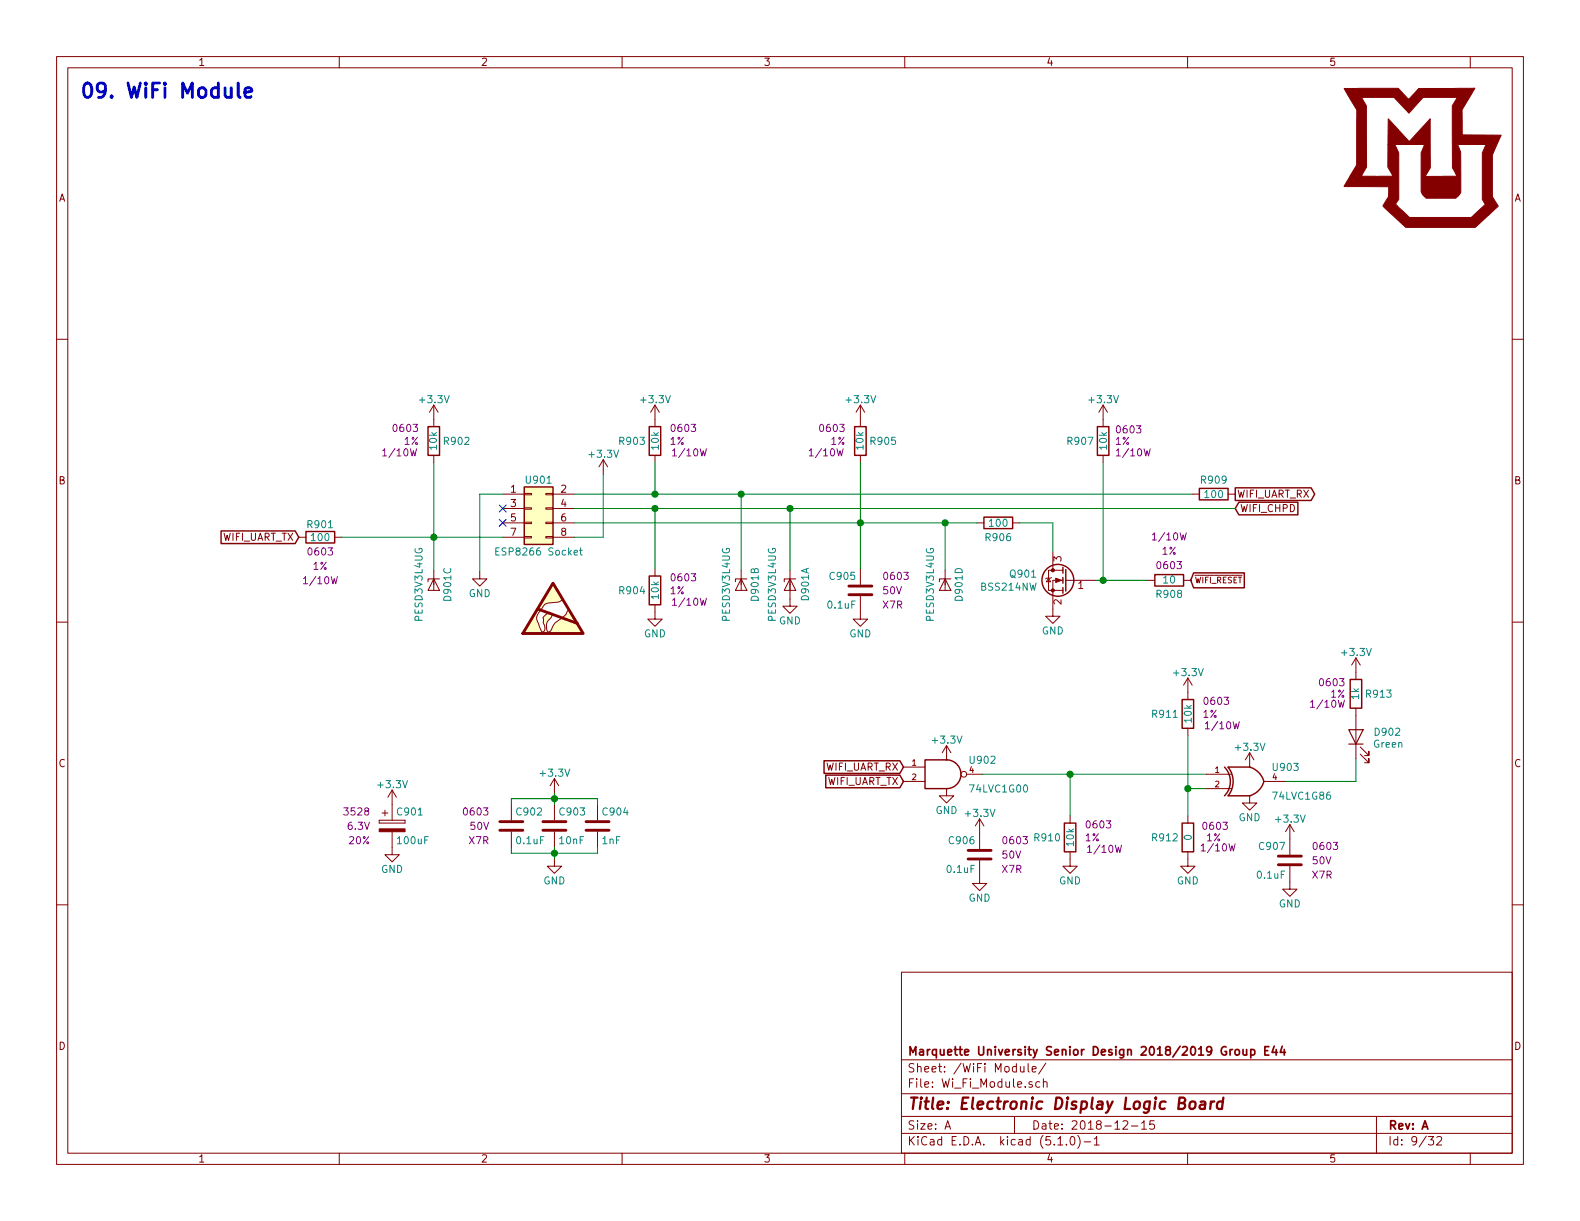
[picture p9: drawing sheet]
<svg xmlns="http://www.w3.org/2000/svg" width="279mm" height="216mm" viewBox="0 0 279 216" stroke-linecap="round" stroke-linejoin="round" font-family="sans-serif">
<g fill="none" stroke="#840000" stroke-width=".18">
<path d="M10 10h259.4v195.9h-259.4zM12 12h255.4v191.9h-255.4zM60 10v2M110 10v2M160 10v2M210 10v2M260 10v2M10 60h2M267.4 60h2M76.7 71.6v3.8M76.7 71.6l-.8 1.3M76.7 71.6l.8 1.3"/>
<path d="M115.8 71.6v3.8M115.8 71.6l-.7 1.3M115.8 71.6l.8 1.3M152.1 71.6v3.8M152.1 71.6l-.7 1.3M152.1 71.6l.8 1.3M195.1 71.6v3.8M195.1 71.6l-.8 1.3M195.1 71.6l.7 1.3M52.8 95h1.3M59.2 95h1.3M76.7 80.5v1.3"/>
<path d="M88.9 87.4h3.8M88.9 89.9h3.8M88.9 92.5h3.8M88.9 95h3.8M92.7 94.9h1.3v.2h-1.3zM92.7 92.3h1.3v.3h-1.3zM92.7 89.8h1.3v.2h-1.3zM92.7 87.2h1.3v.3h-1.3zM96.5 94.9h1.3v.2h-1.3zM96.5 92.3h1.3v.3h-1.3zM96.5 89.8h1.3v.2h-1.3zM96.5 87.2h1.3v.3h-1.3z"/>
<path d="M97.8 87.4h3.8M97.8 89.9h3.8M97.8 92.5h3.8M97.8 95h3.8M106.7 81.3l-.8 1.3M106.7 81.3v2.5M106.7 81.3l.7 1.3M115.8 80.5v1.3M152.1 80.5v1.3M172.7 92.5h1.3M179.1 92.5h1.2M186.2 97.5v3.3"/>
<path d="M195.1 80.5v1.3M210.8 87.4h1.3M217.2 87.4h1.2M10 110h2M76.7 102.4l1 2h-2zM76.7 100.8v3.6M77.7 102.4h-2v.5M84.8 101.1v1.3h1.3l-1.3 1.2-1.2-1.2h1.2M97.7 103l1.8 2.9-.6 .5-1.4 .2a1.5 1.5 0 0 0-1.7 1l-.1 .2a1.84 1.84 0 0 0-.4 2.7l.1 .3a1.05 1.05 0 0 0 .6 .9 .98 .98 0 0 0 .1-1.5v-.4a.98 .98 0 0 1 .6-1.3 .48 .48 0 0 1 .6-.1 .48 .48 0 0 1 .3 .5l-.1 .3a1.94 1.94 0 0 0-.7 2.4l.2 .1h.3a5.8 5.8 0 0 1 2.5-2.8l.4-.4a.75 .75 0 0 1 .5-.7l2.5 4.3h-10.8zM115.8 106.9v2.6h1.3l-1.3 1.2-1.2-1.2h1.2M115.8 100.6v1.3M131.1 102.4l1 2h-2.1z"/>
<path d="M131.1 100.8v3.6M132.1 102.4h-2.1v.5M139.7 102.4l1 2h-2zM139.7 100.8v6.4h1.3l-1.3 1.3-1.3-1.3h1.3M140.7 102.4h-2v.5M152.1 105.4v4.1h1.3l-1.3 1.2-1.2-1.2h1.2M152.1 100.6v2.8M167.1 102.4l1 2h-2zM167.1 100.8v3.6M168.1 102.4h-2v.5M185.4 102.2l.4 .7h-.8zM185.9 102.1l-.1 .1h-.8l-.1 .2"/>
<path d="M186.2 100.8h-.8v3.6h2.6M186.2 100.8h1.8M188 102.6h-1.8v6.4h1.3l-1.3 1.2-1.3-1.2h1.3M188.5 102.6h5.3M202.9 102.6h1.3M209.3 102.6h1.3M210.1 119.9v3.8M210.1 119.9l-.8 1.3M210.1 119.9l.7 1.3M239.8 116.3l-.8 1.3M239.8 116.3v3.8M239.8 116.3l.7 1.3"/>
<path d="M267.4 110h2M69.3 139.7v5.3M69.3 139.7l-.7 1.3M69.3 139.7l.8 1.3M98 137.7v2.5M98 137.7l-.7 1.2M98 137.7l.8 1.2M159.8 135.6h3.8M159.8 138.2h3.8M167.4 139.4h.1M167.4 134.4h.1M167.4 139.4v1.3h1.3l-1.3 1.3-1.3-1.3h1.3"/>
<path d="M167.4 131.8l-.8 1.3M167.4 131.8v2.6M167.4 131.8l.7 1.3M170.9 136.9h2.8M210.1 128.8v1.2M213.4 136.9h4.4M213.4 139.4h4.4M221 135.6h.1M221 133.1l-.8 1.3M221 133.1v2.5M221 133.1l.7 1.3M223.5 138.2h3.8"/>
<path d="M239.8 125.2v8.9M240.5 133.4l1.6 1.5v-.8v.8h-.8M240.5 132.1l1.6 1.5v-.8v.8h-.8M10 160h2M67.1 145v.5zM67.1 145.5h4.5zM67.1 145h4.5zM67.6 143.8h1M68.1 143.3v1M69.3 147.1v4h1.3l-1.3 1.3-1.2-1.3h1.2M71.6 145v.5zM90.4 142.2v2.8"/>
<path d="M90.4 147.1v2.8M98 151.9v1.3h1.3l-1.3 1.2-1.2-1.2h1.2M98 142.2v2.8M98 147.1v2.8M105.7 142.2v2.8M105.7 147.1v2.8M173.2 152.1v4.1h1.3l-1.3 1.3-1.2-1.3h1.2M173.2 144.8v5.3M173.2 144.8l-.7 1.3M173.2 144.8l.8 1.3M189.2 150.6v2.6h1.3l-1.3 1.2-1.2-1.2h1.2M189.2 144.3v1.2"/>
<path d="M210.1 150.6v2.6h1.2l-1.2 1.2-1.3-1.2h1.3M210.1 144.3v1.2M221 140.7v1.3h1.2l-1.2 1.3-1.3-1.3h1.3M221 140.7h.1M228.1 153.2v4h1.3l-1.3 1.3-1.3-1.3h1.3M228.1 145.8v5.3M228.1 145.8l-.8 1.3M228.1 145.8l.8 1.3M267.4 160h2M159.4 171.9h108v32h-108zM159.4 197.4h108M159.4 193.4h108"/>
<path d="M159.4 187.4h108M167.1 199.7l.5-1.5 .5 1.5M167.2 199.2h.8M179.4 197.4v3M180.4 188.6v.8a.37 .37 0 0 0 .7 0M181.1 188.6v1M181.8 188.1v1.3l.2 .2M182.5 189.1l.7-.2v-.3h-.5l-.2 .2 .1 .7h.6M183.9 191.3h-.5l-.2 .2v.6l.2 .2 .5-.1M184.5 191.4l.1-.1a.37 .37 0 0 1 .6 .2v.8M184.5 190.8v1.5M184.9 188l-1.2 1.9"/>
<path d="M198.6 198.3l.2-.1h.4l.2 .4-.9 1.1h.9M200.1 199.1h1.1M201.9 198.6l.4-.4v1.5M201.9 199.7h.8M204.1 198.2h-.7l-.1 .7 .2-.1h.5l.2 .2-.1 .5-.2 .2-.6-.2M243.4 197.4v6.5M60 203.9v2M110 203.9v2M159.4 200.4h108M160 203.9v2M187.1 202.5h.8M188.6 202.3v.2"/>
<path d="M189.4 201.1l.3-.1a.94 .94 0 0 1 0 1.5 .82 .82 0 0 1-.3-1.4zM190.6 200.8a1.71 1.71 0 0 1 0 2.2M191.7 201.9h1.2M193.5 201.4l.4-.4v1.5M193.5 202.5h.9M210 203.9v2M252.6 201h.9l-.5 .5 .4 .2v.6l-.2 .2-.6-.2M254.1 201.1l.2-.1h.4l.2 .4-.9 1.1h.9M260 203.9v2"/>
<circle cx="170.4" cy="136.9" r=".51"/>
</g>
<path d="M210.5 194.9a.53 .53 0 0 1 .5-.2 .53 .53 0 0 1 .4 .4v.6a.54 .54 0 0 1-.6 .4 .54 .54 0 0 1-.5-.4zM212.3 194.8h.8l-.1 1.3M213.1 195.2l-.7 .1a.4 .4 0 0 0-.3 .4 .4 .4 0 0 0 .3 .4l.6-.1M214.1 194.8l-.1 1.3M214.7 194.8a.55 .55 0 0 0-.6 .3M216.2 194.8a.68 .68 0 0 0-1 .3v.8l.3 .2 .6-.1M216.3 194.1l-.2 2" fill="none" stroke="#840000" stroke-width=".41"/>
<path d="M218 185.6l-.5 .3M218.5 185.7l.2-.1 .4 .1v.7l-.2 .2-.4-.2zM219.8 185.6v.8a.37 .37 0 0 0 .6 0M220.4 185.6v1M221.2 185.6h.4l.3 .3-.1 .5-.2 .2-.4-.1M221.2 185.6v1.5M223.7 185.8h.5M224.4 185.1h-.7v1.5h.7M225.3 185l-.4 1.1h1M225.7 185.6v1M226.7 185l-.3 1.1h.9M227.1 185.6v1" fill="none" stroke="#840000" stroke-width=".3"/>
<g fill="#ffffc2" stroke="#ffffc2" stroke-width=".18">
<path d="M92.7 86.1h5.1v10.2h-5.1z"/>
<path d="M97.7 103l1.8 2.9-.6 .5-1.4 .2a1.5 1.5 0 0 0-1.7 1l-.1 .2a1.84 1.84 0 0 0-.4 2.7l.1 .3a1.05 1.05 0 0 0 .6 .9 .98 .98 0 0 0 .1-1.5v-.4a.98 .98 0 0 1 .6-1.3 .48 .48 0 0 1 .6-.1 .48 .48 0 0 1 .3 .5l-.1 .3a1.94 1.94 0 0 0-.7 2.4l.2 .1h.3a5.8 5.8 0 0 1 2.5-2.8l.4-.4a.75 .75 0 0 1 .5-.7l2.5 4.3h-10.8z"/>
<path d="M217.2 140.7h3.8z"/>
<path d="M217.2 135.6h3.8z"/>
</g>
<g fill="none" stroke="#840000" stroke-width=".25">
<path d="M75.7 75.4h2v5.1h-2zM114.8 75.4h2v5.1h-2zM151.1 75.4h2.1v5.1h-2.1zM194.1 75.4h2v5.1h-2zM39.1 93.9h13.1l.6 1.1-.6 1.1h-13.1zM54.1 94h5.1v2h-5.1zM92.7 86.1h5.1v10.2h-5.1zM174 91.4h5.1v2.1h-5.1zM212.1 86.4h5.1v2h-5.1zM218.4 86.3h13.5l.6 1.1-.6 1.1h-13.5zM219.1 88.8h10.4v2.2h-10.4l-.7-1.1zM114.8 101.9h2v5h-2z"/>
<path d="M188 100.3v1M188 102.1v1M188 103.9v1M188.5 100.7v3.8M204.2 101.6h5.1v2h-5.1zM211.1 101.3h8.9v2.6h-8.9l-.5-1.3zM145.7 134.5h13.4l.7 1.1-.7 1.2h-13.4zM146 137.1h13.1l.7 1.1-.7 1.1h-13.1zM163.6 134.4h3.8a2.54 2.54 0 0 1 2.5 2.5 2.54 2.54 0 0 1-2.5 2.5h-3.8zM209 123.7h2.1v5.1h-2.1zM216.5 135.6a3.6 3.6 0 0 1 0 5.1M217.2 135.7a4 4 0 0 1 0 5"/>
<path d="M217.2 135.6h3.8a3.7 3.7 0 0 1 2.5 2.6 3.7 3.7 0 0 1-2.5 2.5h-3.8M238.8 120.1h2v5.1h-2zM188.2 145.5h2v5.1h-2zM209 145.5h2.1v5.1h-2.1z"/>
<circle cx="187.1" cy="102.6" r="2.82"/>
</g>
<path d="M87.7 97.5h.4M88.3 96.9h-.6v1.2h.6M102.5 97.3h.5M102.7 96.9v1.1l.3 .1" fill="none" stroke="#008484" stroke-width=".18"/>
<g fill="none" stroke="#008400" stroke-width=".18">
<path d="M60.5 95h28.4M76.7 81.8v19M88.9 87.4h-4.1v13.7M101.6 87.4h109.2M101.6 92.5h71.1M101.6 89.9h116.8M106.7 83.8v11.2h-5.1M115.8 81.8v5.6M115.8 89.9v10.7M131.1 87.4v13.4M139.7 89.9v10.9M152.1 81.8v18.8"/>
<path d="M167.1 92.5v8.3M180.3 92.5h5.9v5M195.1 81.8v20.8M193.8 102.6h9.1M173.7 136.9h39.7M189.2 136.9v7.4M210.1 139.4h3.3M210.1 130v14.3M239.8 134.1v4.1h-12.5M90.4 149.9v1h15.3v-1M90.4 142.2v-1h15.3v1M98 140.2v2"/>
<path d="M98 149.9v2"/>
</g>
<g fill="none" stroke="#840000" stroke-width=".51">
<path d="M95.1 107.7l7 2.5M97.8 103.1l5.3 8.9h-10.6zM150.1 105.2h4.1M150.1 103.6h4.1M88.4 146.8h4.1M88.4 145.3h4.1M96 146.8h4.1M96 145.3h4.1M103.6 146.8h4.1M103.6 145.3h4.1M171.2 151.9h4.1M171.2 150.4h4.1"/>
<path d="M226.1 152.9h4M226.1 151.4h4"/>
</g>
<g fill="#008400" stroke="#008400" stroke-width=".25">
<circle cx="152.1" cy="92.5" r=".51"/>
<circle cx="195.1" cy="102.6" r=".51"/>
<circle cx="76.7" cy="95" r=".51"/>
<circle cx="115.8" cy="87.4" r=".51"/>
<circle cx="115.8" cy="89.9" r=".51"/>
<circle cx="131.1" cy="87.4" r=".51"/>
<circle cx="139.7" cy="89.9" r=".51"/>
<circle cx="167.1" cy="92.5" r=".51"/>
<circle cx="98" cy="150.9" r=".51"/>
<circle cx="98" cy="141.2" r=".51"/>
<circle cx="210.1" cy="139.4" r=".51"/>
<circle cx="189.2" cy="136.9" r=".51"/>
</g>
<g fill="#840000" stroke="#840000" stroke-width=".18">
<path d="M186.7 102.2l1 .4-1 .4z"/>
<path d="M237.7 15.6h9.6l1.8 2 1.8-2h9.9l-2.3 3.8 .1 4.5h6.9l-1.6 3.5v7.4l1 1.6-4 3.8h-12.3l-4-3.8 .9-1.6 .1-1.8h-7.9l1.1-1.9h7.5l-.9-1.6v-3.9h1.3l.6 1.4v8.3l-.5 .8 2.5 2.4h10.9l2.5-2.4-.6-.8v-8.3l.7-1.4h-5l.5 1.3v7.1l-.9 1.1h-5.2l-.7-.7-.2-.5v-6.9l.6-1.4h-6.5l.1-4.6 3.7 4 3.7-4v8.7l-.9 1.5 5.7-.1-.9-1.4v-11l.9-1.5h-6l-2.6 2.8-2.6-2.8h-5.7l.8 1.5 .1 10.8-1 1.6h-1.9l1.1-1.9v-9.8z"/>
<path d="M67.1 146.6h4.5v.5h-4.5z"/>
<circle cx="186.2" cy="104.4" r=".28"/>
<circle cx="186.2" cy="100.8" r=".28"/>
</g>
<path d="M88.3 89.3l1.2 1.2M88.3 91.8l1.2 1.3M89.5 89.3l-1.2 1.2M89.5 91.8l-1.2 1.3" fill="none" stroke="#000084" stroke-width=".18"/>
<path d="M42.1 14.7v2.1l.1 .3 .3 .1M43.3 16.4l1.2-.3-.1-.5-.7-.1-.4 .4v.9l.1 .3 .3 .1 .7-.1" fill="none" stroke="#0000c2" stroke-width=".51"/>
<path d="M238.5 129h2.5l-1.2 2.6zM238.5 131.6h2.5" fill="none" stroke="#840000" stroke-width=".2"/>
<text font-size="3.5" fill="#0000c2" x="14" y="17.3">09. WiFi Module</text>
<text font-size="2.8" fill="#840000" x="160.4" y="196.2">Title: Electronic Display Logic Board</text>
<g font-size="2.1" fill="#840000">
<text x="160.4" y="189.6">Sheet: /WiFi Module/</text>
<text x="160.4" y="186.6">Marquette University Senior Design 2018/2019 Group E44</text>
<text x="160.4" y="192.3">File: Wi_Fi_Module.sch</text>
<text x="160.4" y="202.5">KiCad E.D.A. kicad (5.1.0)-1</text>
<text x="160.4" y="199.7">Size: A</text>
<text x="182.4" y="199.7">Date: 2018-12-15</text>
<text x="245.4" y="199.7">Rev: A</text>
<text x="245.4" y="202.5">Id: 9/32</text>
</g>
<g font-size="1.8" fill="#840000">
<text x="35" y="11.6">1</text>
<text x="85" y="11.6">2</text>
<text x="135" y="11.6">3</text>
<text x="185" y="11.6">4</text>
<text x="235" y="11.6">5</text>
<text x="10.4" y="35.6">A</text>
<text x="267.8" y="35.6">A</text>
<text x="10.4" y="85.6">B</text>
<text x="90.3" y="87.1">1</text>
<text x="90.3" y="89.7">3</text>
<text x="99.2" y="87.1">2</text>
<text x="99.2" y="89.7">4</text>
<text x="218.7" y="88">WIFI_UART_RX</text>
<text x="267.8" y="85.6">B</text>
<text x="39.2" y="95.6">WIFI_UART_TX</text>
<text x="90.3" y="92.2">5</text>
<text x="90.3" y="94.7">7</text>
<text x="99.2" y="92.2">6</text>
<text x="99.2" y="94.7">8</text>
<text x="219.2" y="90.6">WIFI_CHPD</text>
<text x="187.7" y="99.3" transform="rotate(-90 187.7 99.3)">3</text>
<text x="187.7" y="106.9" transform="rotate(-90 187.7 106.9)">2</text>
<text x="190.7" y="104.1">1</text>
<text x="10.4" y="135.6">C</text>
<text x="145.9" y="136.3">WIFI_UART_RX</text>
<text x="267.8" y="135.6">C</text>
<text x="146.1" y="138.8">WIFI_UART_TX</text>
<text x="10.4" y="185.6">D</text>
<text x="267.8" y="185.6">D</text>
<text x="35" y="205.5">1</text>
<text x="85" y="205.5">2</text>
<text x="135" y="205.5">3</text>
<text x="185" y="205.5">4</text>
<text x="235" y="205.5">5</text>
</g>
<g font-size="1.8" fill="#008484">
<text x="74.4" y="71.3">+3.3V</text>
<text x="113.5" y="71.3">+3.3V</text>
<text x="149.8" y="71.3">+3.3V</text>
<text x="192.7" y="71.3">+3.3V</text>
<text x="77.3" y="79.5" transform="rotate(-90 77.3 79.5)">10k</text>
<text x="78.6" y="78.7">R902</text>
<text x="104.3" y="80.9">+3.3V</text>
<text x="109.7" y="78.7">R903</text>
<text x="116.5" y="79.5" transform="rotate(-90 116.5 79.5)">10k</text>
<text x="152.7" y="79.5" transform="rotate(-90 152.7 79.5)">10k</text>
<text x="154.1" y="78.7">R905</text>
<text x="188.9" y="78.7">R907</text>
<text x="195.8" y="79.5" transform="rotate(-90 195.8 79.5)">10k</text>
<text x="93.1" y="85.5">U901</text>
<text x="212.5" y="85.5">R909</text>
<text x="213.2" y="88.1">100</text>
<text x="54.5" y="93.4">R901</text>
<text x="55.1" y="95.7">100</text>
<text x="174.4" y="95.7">R906</text>
<text x="175.1" y="93.1">100</text>
<text x="88.4" y="98.2">ESP8266 Socket</text>
<text x="79.8" y="106.1" transform="rotate(-90 79.8 106.1)">D901C</text>
<text x="82.9" y="105.6">GND</text>
<text x="109.7" y="105.1">R904</text>
<text x="116.5" y="105.9" transform="rotate(-90 116.5 105.9)">10k</text>
<text x="134.2" y="106.1" transform="rotate(-90 134.2 106.1)">D901B</text>
<text x="143.1" y="106.1" transform="rotate(-90 143.1 106.1)">D901A</text>
<text x="146.5" y="107.6">0.1uF</text>
<text x="146.9" y="102.5">C905</text>
<text x="170.2" y="106.1" transform="rotate(-90 170.2 106.1)">D901D</text>
<text x="173.6" y="104.4">BSS214NW</text>
<text x="178.8" y="102.1">Q901</text>
<text x="204.6" y="105.7">R908</text>
<text x="205.8" y="103.2">10</text>
<text x="74.7" y="109.7" transform="rotate(-90 74.7 109.7)">PESD3V3L4UG</text>
<text x="113.9" y="112.7">GND</text>
<text x="129.1" y="109.7" transform="rotate(-90 129.1 109.7)">PESD3V3L4UG</text>
<text x="137.2" y="109.7" transform="rotate(-90 137.2 109.7)">PESD3V3L4UG</text>
<text x="137.7" y="110.4">GND</text>
<text x="150.2" y="112.7">GND</text>
<text x="165.2" y="109.7" transform="rotate(-90 165.2 109.7)">PESD3V3L4UG</text>
<text x="184.2" y="112.2">GND</text>
<text x="207.7" y="119.6">+3.3V</text>
<text x="237.4" y="116">+3.3V</text>
<text x="240.3" y="123.6" transform="rotate(-90 240.3 123.6)">1k</text>
<text x="241.7" y="123.4">R913</text>
<text x="165" y="131.5">+3.3V</text>
<text x="203.9" y="126.9">R911</text>
<text x="210.7" y="127.7" transform="rotate(-90 210.7 127.7)">10k</text>
<text x="243.2" y="130.1">D902</text>
<text x="95.7" y="137.3">+3.3V</text>
<text x="171.6" y="135.1">U902</text>
<text x="218.6" y="132.8">+3.3V</text>
<text x="225.2" y="136.3">U903</text>
<text x="243" y="132.2">Green</text>
<text x="67" y="139.4">+3.3V</text>
<text x="165.4" y="143.9">GND</text>
<text x="171.7" y="140.1">74LVC1G00</text>
<text x="225.3" y="141.4">74LVC1G86</text>
<text x="70.4" y="144.2">C901</text>
<text x="70.4" y="149.3">100uF</text>
<text x="91.4" y="149.3">0.1uF</text>
<text x="91.5" y="144.2">C902</text>
<text x="99" y="149.3">10nF</text>
<text x="99.1" y="144.2">C903</text>
<text x="106.5" y="149.3">1nF</text>
<text x="106.7" y="144.2">C904</text>
<text x="167.9" y="149.3">C906</text>
<text x="170.9" y="144.4">+3.3V</text>
<text x="183.1" y="148.8">R910</text>
<text x="189.9" y="149.6" transform="rotate(-90 189.9 149.6)">10k</text>
<text x="203.9" y="148.8">R912</text>
<text x="210.7" y="148.6" transform="rotate(-90 210.7 148.6)">0</text>
<text x="219" y="145.2">GND</text>
<text x="225.8" y="145.5">+3.3V</text>
<text x="67.4" y="154.4">GND</text>
<text x="167.6" y="154.4">0.1uF</text>
<text x="222.4" y="155.4">0.1uF</text>
<text x="222.8" y="150.3">C907</text>
<text x="96.1" y="156.4">GND</text>
<text x="171.3" y="159.4">GND</text>
<text x="187.3" y="156.4">GND</text>
<text x="208.1" y="156.4">GND</text>
<text x="226.1" y="160.5">GND</text>
</g>
<g font-size="1.8" fill="#840084">
<text x="69.7" y="76.4">0603</text>
<text x="118.9" y="76.4">0603</text>
<text x="145.2" y="76.4">0603</text>
<text x="197.6" y="76.6">0603</text>
<text x="68.1" y="80.7">1/10W</text>
<text x="71.5" y="78.7">1%</text>
<text x="118.5" y="78.7">1%</text>
<text x="119.4" y="80.7">1/10W</text>
<text x="143.5" y="80.7">1/10W</text>
<text x="146.9" y="78.7">1%</text>
<text x="197.2" y="78.7">1%</text>
<text x="197.8" y="80.7">1/10W</text>
<text x="204.2" y="95.6">1/10W</text>
<text x="54.7" y="98.2">0603</text>
<text x="55.3" y="100.8">1%</text>
<text x="204.8" y="100.6">0603</text>
<text x="205.5" y="98.1">1%</text>
<text x="54.1" y="103.3">1/10W</text>
<text x="118.5" y="105.1">1%</text>
<text x="118.9" y="102.8">0603</text>
<text x="119.4" y="107.1">1/10W</text>
<text x="156.2" y="107.6">X7R</text>
<text x="156.2" y="105.1">50V</text>
<text x="156.5" y="102.5">0603</text>
<text x="213.1" y="124.6">0603</text>
<text x="232.2" y="125.1">1/10W</text>
<text x="233.6" y="121.3">0603</text>
<text x="235.3" y="123.4">1%</text>
<text x="212.7" y="126.9">1%</text>
<text x="213.6" y="129">1/10W</text>
<text x="61.1" y="144.2">3528</text>
<text x="61.6" y="146.7">6.3V</text>
<text x="61.8" y="149.3">20%</text>
<text x="82.2" y="144.2">0603</text>
<text x="83" y="149.3">X7R</text>
<text x="83.2" y="146.7">50V</text>
<text x="177.6" y="149.3">0603</text>
<text x="191.9" y="148.8">1%</text>
<text x="192.3" y="146.5">0603</text>
<text x="212.9" y="146.7">0603</text>
<text x="213.4" y="148.8">1%</text>
<text x="177.2" y="154.4">X7R</text>
<text x="177.3" y="151.8">50V</text>
<text x="192.8" y="150.8">1/10W</text>
<text x="212.9" y="150.5">1/10W</text>
<text x="232.1" y="155.4">X7R</text>
<text x="232.2" y="152.8">50V</text>
<text x="232.4" y="150.3">0603</text>
</g>
<g font-size="1.4" fill="#840000">
<text x="211.2" y="103.1">WIFI_RESET</text>
<text x="161.3" y="135.4">1</text>
<text x="161.3" y="137.9">2</text>
<text x="171.4" y="136.7">4</text>
<text x="214.9" y="136.7">1</text>
<text x="225" y="137.9">4</text>
<text x="214.9" y="139.2">2</text>
</g>
</svg>
